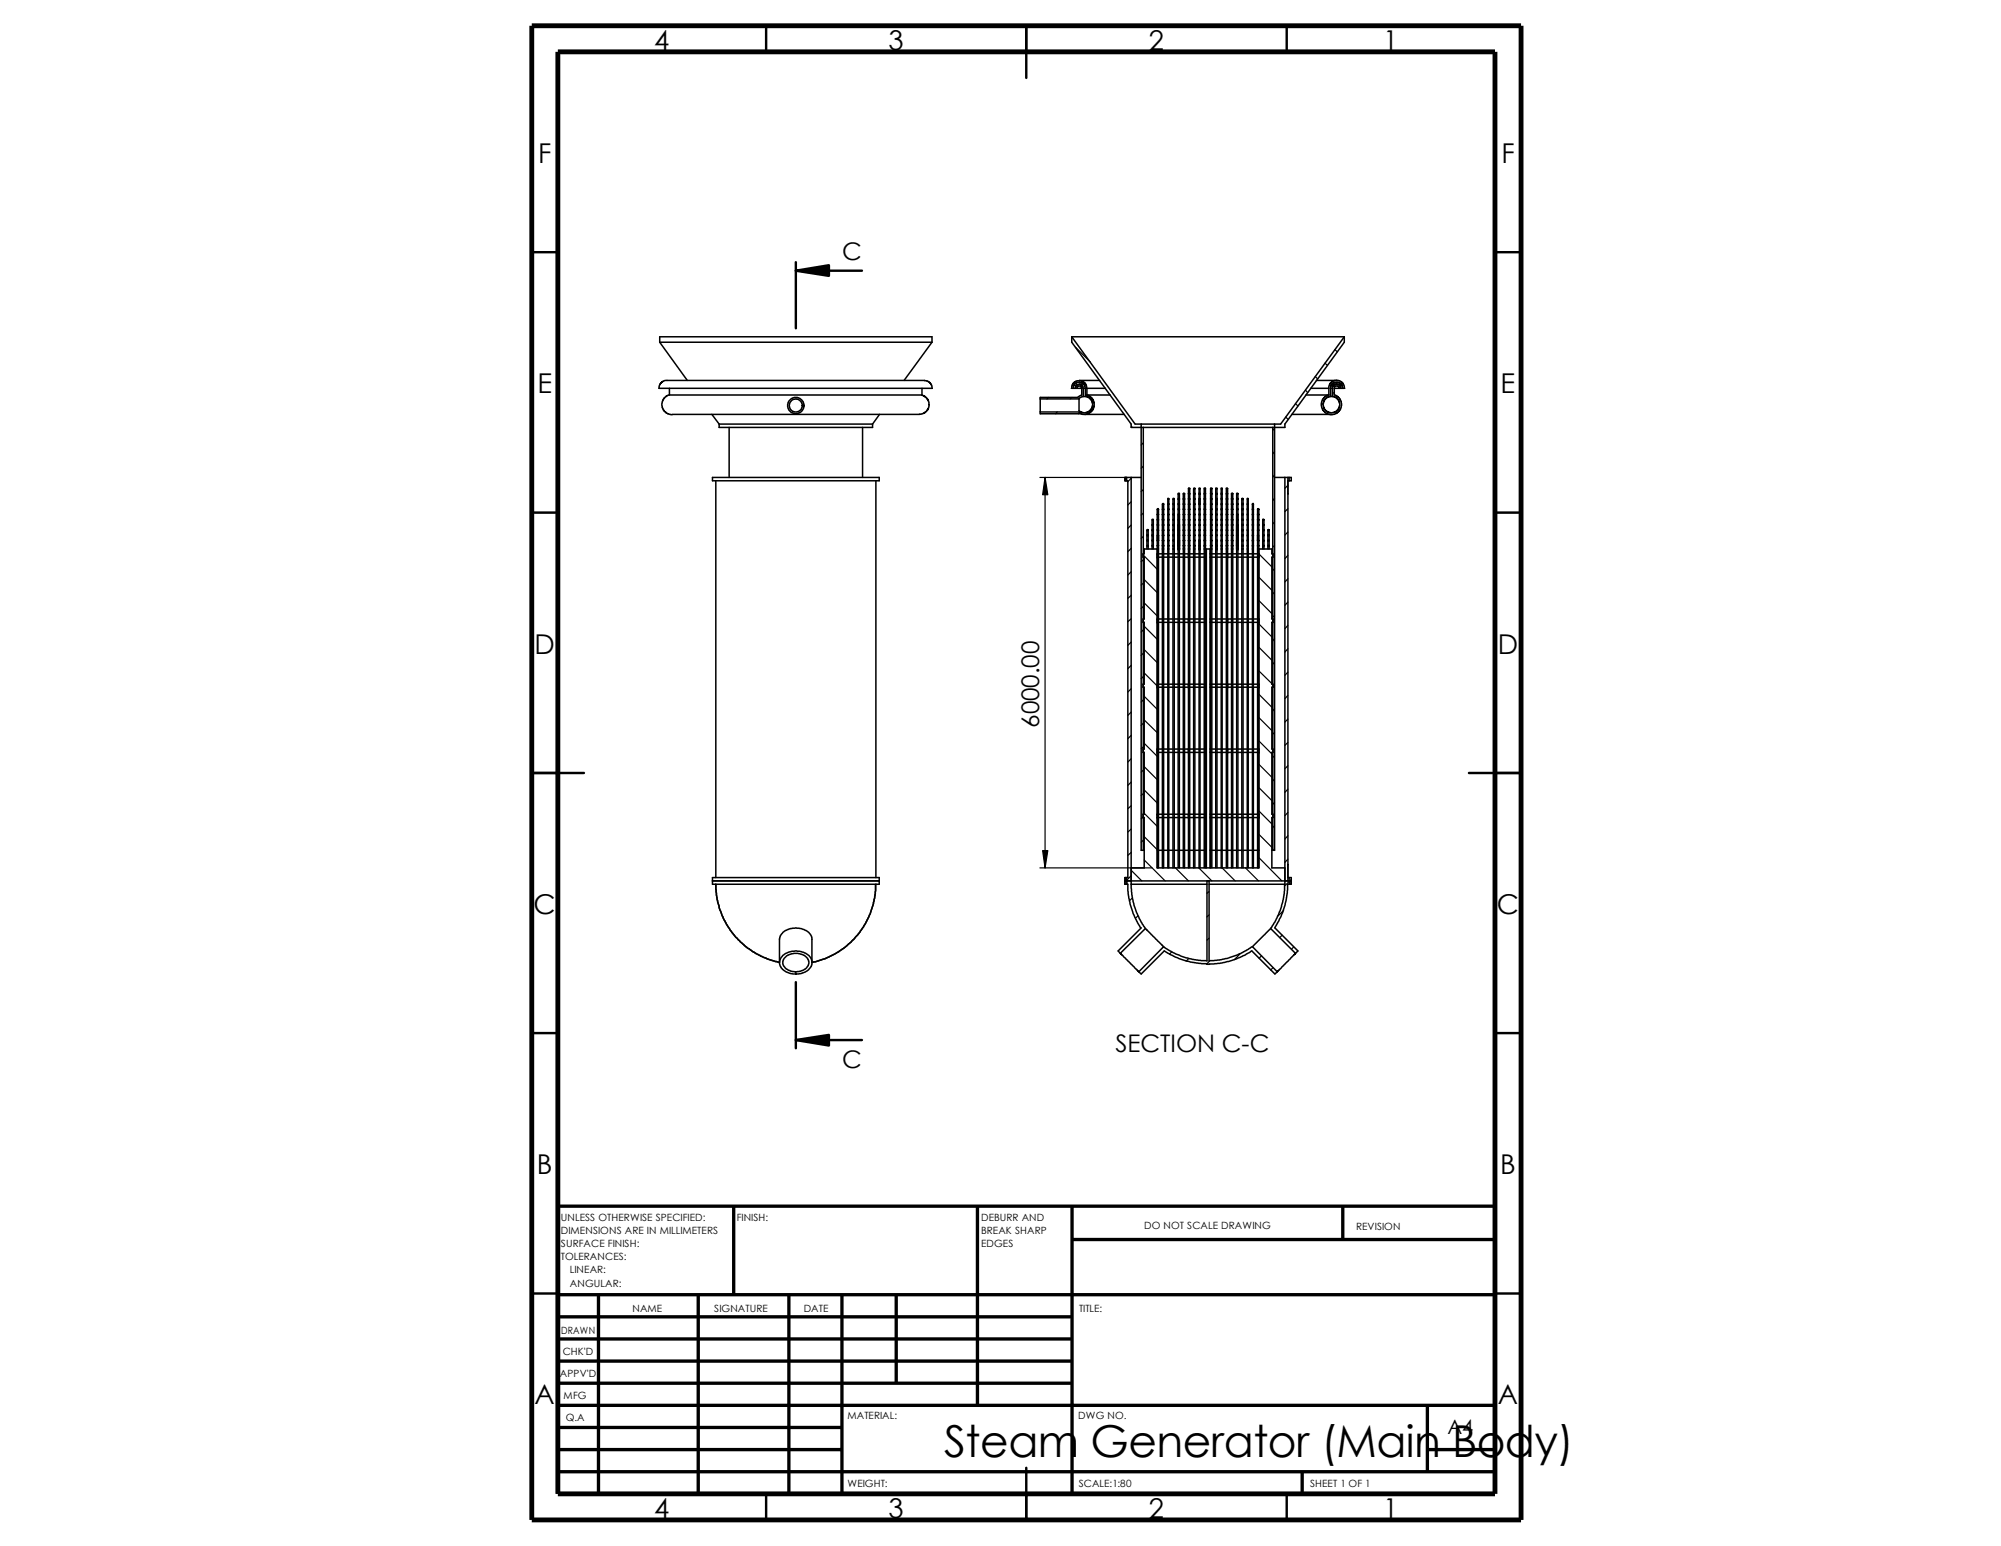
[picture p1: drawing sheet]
<svg xmlns="http://www.w3.org/2000/svg" width="279mm" height="216mm" viewBox="0 0 279 216" stroke-linecap="round" stroke-linejoin="round" font-family="sans-serif">
<g fill="none" stroke="#000" stroke-width=".34">
<path d="M107 3.6v3.6M143.3 3.6v7.3M179.7 3.6v3.6M74.3 35.2h3.6M111.1 37.8l4.6-.8v1.5zM111.1 37.8h9.3M111.1 36.6v9.2M208.7 35.2h3.7M74.3 71.6h3.6M208.7 71.6h3.7M74.3 107.9h7.2M205.1 107.9h7.3"/>
<path d="M111.1 137.2v9.2M74.3 144.3h3.6M111.1 145.2l4.6-.7v1.5zM111.1 145.2h9.3M208.7 144.3h3.7M74.3 180.6h3.6M208.7 180.6h3.7M107 208.6v3.7M143.3 205v7.3M179.7 208.6v3.7"/>
</g>
<g fill="none" stroke="#000" stroke-width=".47">
<path d="M102.4 168.4v12.4M136.5 168.4v27.9M149.7 173.1h59M149.7 168.4v40.2M187.5 168.4v4.7M208.7 168.4h-130.8v40.2M77.9 196.3h130.8M77.9 199.3h39.7M77.9 183.9h71.8M77.9 187h71.8M77.9 190.1h71.8M77.9 193.2h71.8"/>
<path d="M77.9 180.8h130.8M83.6 180.8v27.8M97.5 180.8v27.8M110.2 180.8v27.8M117.6 180.8v27.8M125.1 180.8v12.4M199.3 196.3v9.2M77.9 202.4h39.7M77.9 205.5h130.8M181.8 205.5v3.1M199.3 202.4h9.4"/>
</g>
<path d="M74.3 3.6h138.1v208.7h-138.1zM77.9 7.2h130.8v201.4h-130.8z" fill="none" stroke="#000" stroke-width=".68" stroke-linecap="butt"/>
<g fill="none" stroke="#000" stroke-width=".21">
<path d="M92 54.2l.2-.6 .3-.3 .3-.2h36.3l.4 .1 .4 .3 .3 .7h-38.2M92.1 47.8v-.8h38v.8M92.1 47.8l3.9 5.3M92.1 47.8h38M93.5 55.2h-.4l-.4 .5-.2 .4-.1 .5 .2 .6 .4 .5 .9 .2M93.5 54.2v1M99.4 57.9l1 1.3M100.4 59.2v.5h21.4v-.5M100.4 59.2h21.4M101.8 59.7v7M120.4 59.7v7M122.8 57.9l-1 1.3"/>
<path d="M128.7 55.2l.4 .1 .4 .5 .3 .7-.2 .6-.2 .3-.5 .3-.5 .2h-34.5M128.7 54.2v1h-35.2M130.1 47.8l-3.9 5.3M145.2 55.7v1.8M145.2 55.7h5.5M149.6 47h38.1M149.6 47l8.9 12.2h20.3l8.9-12.2M149.6 47v.8l8.3 11.4v.5h21.5v-.5l8.3-11.4v-.8M149.9 54.2v-.3l.1-.3 .4-.2 .3-.1 .6 .3 .3 .6M150.1 54.2l.2-.4 .4-.2 .4 .2 .2 .4M150.4 54.2v-.2l.1-.1h.4l.1 .3M150.7 55.7v1.7l.3 .1h-5.8"/>
<path d="M150.7 53.1h2.8M150.7 53.6h.6M151 54.2v1l-.5 .3h-5.3v.2M151 54.2h-1.4l.1-.4 .2-.4 .4-.2 .4-.1 .4 .1 .4 .3 .3 .7M151.3 55.4l-.5 .1-.1 .2M151.3 54.2h.3M151.3 55.4h.3M151.3 54.2v1.2M151.4 57.9h5.6M151.6 55.4l.3 .1 .4 .3 .2 .4v.6l-.2 .5-.5 .3-.5 .1-.4-.2M151.6 54.2v1.2M151.7 55.2l.5 .1 .3 .4 .3 .6v.4l-.2 .6-.7 .5-.7 .1-.5-.2v.1h-5.5v-.3"/>
<path d="M151.8 54.2h2.5M151.8 54.2v1h3.2M159.3 59.2v59.5h.5M159.6 59.7v59M177.7 59.7v59M178 59.2v59.5h-.4M180.4 57.9h5.5M182.3 55.2h3.2M183 54.2h2.5v1M183.8 53.1h2.8M185.5 54.2l.1-.4 .2-.4 .4-.2 .4-.1 .7 .2 .2 .3 .2 .6h-1.4M185.8 54.2v-.3l.2-.3 .4-.2 .2-.1 .7 .3 .2 .6"/>
<path d="M185.8 55.3l-.6 .3-.3 .3-.2 .4 .1 .5 .2 .4 .3 .3 .5 .2 .4-.1 .4-.2 .3-.3 .2-.5-.1-.4-.2-.4-.4-.4h-.3M185.8 54.2h.3M185.8 54.2v1.2h.3M186 53.6h.6M186.1 54.2v-.3l.2-.2 .3-.1 .3 .1 .3 .2v.3M186.1 54.2v1.2M186.3 55.1l.4 .2 .5 .5 .1 .8-.1 .5-.2 .3-.4 .3-.5 .2h-.6l-.4-.2-.4-.5-.2-.6v-.5l.2-.4 .5-.5h.3M186.3 54.2v-.1l.2-.2h.4l.1 .3M186.3 54.2v1M99.5 66.7h23.3v.4h-23.3zM99.9 67.1v55.5M122.3 67.1v55.5"/>
<path d="M157.2 66.7v.4M157.3 66.7v.4M157.9 66.7v56.8M159.3 66.7h-2.2v.4h.4v55.5h-.4v.9h.4v1.3l.3 1.4 .4 1.4 1.1 2M160.1 74v2.7M160.1 75.4h.1l.1 .1-.1 .1zM160.1 76.2h.2l-.2 .1zM160.1 74h.2v.1h-.1zM160.1 74.7h.2v.1h-.1zM160.3 75.5v.7M160.3 76.2v.5M160.3 74v.8"/>
<path d="M160.3 74.8v.7M160.9 72.6v4.1M160.9 74h.1v.1h-.1zM160.9 72.6l.1-.1v.1h-.1zM160.9 74.7h.1v.1h-.1zM160.9 75.4h.1v.1l-.1 .1zM160.9 73.3l.1-.1v.1v.1zM160.9 76.2h.1v.1l-.1-.1zM161 74v.8M161 72.6v.7M161 74.8v.7M161 75.5v.7"/>
<path d="M161 76.2v.5M161 73.3v.7M161.6 71.1v4.4M161.6 75.5v45.7h14.2v-45M161.6 74.8v.7M161.6 74h.1l.1 .1h-.2zM161.6 77.8h.1M161.6 77.3h.1M161.6 76.2h.2l-.1 .1zM161.6 71.8h.2l-.1 .1zM161.6 71.1h.2l-.1 .1zM161.6 72.5l.2 .1h-.2z"/>
<path d="M161.6 74.7h.1l.1 .1h-.2zM161.6 75.4h.2v.1l-.2 .1zM161.6 73.2l.2 .2h-.1zM161.8 74v1.5M161.8 72.6v.7M161.8 74.8v.7M161.8 75.5v.7M161.8 76.2v.5M161.8 71.8v.8M161.8 73.3v.7M161.8 71.1v.7M161.8 76.7v44.5"/>
<path d="M161.8 76.7h-2v.6h-.2v.5h.2v8.6h-.2v.5h.2v8.6h-.2v.5h.2v8.6h-.2v.5h.2v8.6h-.2v.5h.2v7h-1.9M161.8 77.8h.5M161.8 77.3h.5M162.3 70.4v6.3M162.3 76.2h.2v.1zM162.3 71.8h.2v.1zM162.3 71.1l.1-.1 .1 .2zM162.3 76.7v44.5M162.3 76.7h.2M162.3 70.4h.2l-.1 .1h-.1zM162.3 72.5h.2v.1h-.2zM162.3 74.7h.2l-.1 .1h-.1z"/>
<path d="M162.3 75.4h.1l.1 .2h-.2zM162.3 73.2h.2l-.1 .2-.1-.1zM162.3 74h.2l-.1 .1-.1-.1zM162.5 70.4v.7M162.5 72.6v.7M162.5 74.8v.7M162.5 75.5v.7M162.5 76.2v.5M162.5 71.8v.8M162.5 73.3v.7M162.5 71.1v.7M162.5 74v.8"/>
<path d="M162.5 76.7v44.5M162.5 77.8h.6M162.5 77.3h.6M163.1 69.7v7M163.1 75.4h.1v.2h-.1zM163.1 76.2h.1v.1h-.1zM163.1 71.8h.1v.1h-.1zM163.1 73.2h.1v.2zM163.1 71.1h.1v.1h-.1zM163.1 74h.1v.1zM163.1 70.4l.1-.1v.1l-.1 .1zM163.1 69.6h.1v.2z"/>
<path d="M163.1 72.5h.1v.1h-.1zM163.1 74.7h.1v.1h-.1zM163.1 76.7v44.5M163.1 76.7h.1M163.2 75.5v.7M163.2 76.2v.5M163.2 71.8v.8M163.2 73.3v.7M163.2 71.1v.7M163.2 74v.8M163.2 70.4v.7M163.2 69.7v.7"/>
<path d="M163.2 72.6v.7M163.2 74.8v.7M163.2 76.7v44.5M163.2 77.8h.6M163.2 77.3h.6M163.8 69.7v7M163.8 73.3l.1-.1 .1 .1-.2 .1zM163.8 71.1h.2l-.1 .1zM163.8 74h.1h.1l-.2 .1zM163.8 70.4l.1-.1v.2zM163.8 69.6h.1l.1 .1-.2 .1zM163.8 72.5l.2 .1h-.2z"/>
<path d="M163.8 74.7l.2 .1h-.1zM163.8 75.4l.2 .1-.1 .1zM163.8 76.2h.2l-.1 .1h-.1zM163.8 71.8h.2l-.1 .1h-.1zM163.8 76.7v44.5M163.8 76.7h.2M164 73.3v.7M164 71.1v.7M164 74v.8M164 70.4v.7M164 69.7v.7M164 72.6v.7"/>
<path d="M164 74.8v.7M164 75.5v.7M164 76.2v.5M164 71.8v.8M164 76.7v44.5M164 77.8h.5M164 77.3h.5M164.5 69v7.7M164.5 73.3v2.9M164.5 72.6v4.1M164.5 75.5v.7M164.5 76.2v.5"/>
<path d="M164.5 71.8v.8M164.5 71.1l.1-.1 .1 .2h-.2zM164.5 74h.1l.1 .1h-.2zM164.5 70.4l.1-.1 .1 .1-.2 .1zM164.5 69.6h.1l.1 .1-.2 .1zM164.5 72.5l.2 .1h-.2zM164.5 76.7h.1M164.5 74.7h.1l.1 .1h-.2zM164.5 75.4h.1l.1 .1-.2 .1zM164.5 76.2h.2l-.2 .1zM164.5 71.8l.2 .1h-.2zM164.5 68.9h.1l.1 .1h-.2z"/>
<path d="M164.5 76.7v44.5M164.5 76.7h.2M164.5 73.2l.2 .1-.1 .1h-.1zM164.7 71.1v5.6M164.7 74v.8M164.7 70.4v.7M164.7 69.7v.7M164.7 72.6v4.1M164.7 74.8v1.4M164.7 75.5v.7M164.7 76.2v.5M164.7 71.8v.8"/>
<path d="M164.7 73.3v.7M164.7 69v.7M164.7 76.7h.1M164.7 76.7v44.5M164.7 77.8h.5M164.7 77.3h.5M165.2 69v7.7M165.2 72.6l.2-.1v.1zM165.2 74.7h.2v.1h-.1zM165.2 75.4h.2v.1l-.1 .1zM165.2 73.3l.2-.1v.2h-.1zM165.2 68.9h.2v.1h-.1z"/>
<path d="M165.2 71.1l.2-.1v.2h-.1zM165.2 74h.2v.1h-.1zM165.2 70.4l.2-.1v.1l-.1 .1zM165.2 69.6h.2v.1l-.1 .1zM165.2 76.7v44.5M165.2 76.7h.2M165.3 76.2h.1l-.1 .1zM165.3 71.8h.1v.1h-.1zM165.4 72.6v.7M165.4 74.8v.7M165.4 75.5v.7M165.4 76.2v.5"/>
<path d="M165.4 71.8v.8M165.4 73.3v.7M165.4 69v.7M165.4 71.1v.7M165.4 74v.8M165.4 70.4v.7M165.4 69.7v.7M165.4 76.7v44.5M165.4 77.8h.5M165.4 77.3h.5M165.9 68.2v8.5M165.9 73.3l.2-.1v.2h-.1z"/>
<path d="M165.9 68.9h.2v.1h-.1zM165.9 77.8h.1M165.9 77.3h.1M165.9 68.2h.2v.1zM165.9 74h.2v.1h-.1zM165.9 72.6l.2-.1v.1zM165.9 69.6h.2v.1l-.1 .1zM165.9 75.5l.2-.1v.2zM165.9 76.7v44.5M165.9 76.7h.2M166 76.2h.1v.1l-.2-.1zM166 71.8h.1v.1h-.2z"/>
<path d="M166 71.1h.1v.1h-.2zM166 70.3l.1 .1v.1l-.2-.1zM166 74.7h.1v.1h-.2zM166.1 76.2v.5M166.1 71.8v.8M166.1 73.3v.7M166.1 71.1v.7M166.1 69v.7M166.1 68.2v.8M166.1 74v.8M166.1 70.4v.7M166.1 72.6v.7"/>
<path d="M166.1 69.7v.7M166.1 74.8v.7M166.1 75.5v.7M166.1 76.7v44.5M166.1 77.8h.6M166.1 77.3h.6M166.7 68.2v8.5M166.7 76.7v44.5M166.7 76.7h.1M166.7 73.2h.1v.2zM166.7 71.1h.1v.1h-.1zM166.7 68.9h.1v.1z"/>
<path d="M166.7 68.2h.1v.1h-.1zM166.7 74h.1v.1zM166.7 70.4l.1-.1v.1l-.1 .1zM166.7 72.5h.1v.1h-.1zM166.7 69.6h.1v.2zM166.7 74.7h.1v.1h-.1zM166.7 75.4h.1v.2h-.1zM166.7 76.2h.1v.1h-.1zM166.7 71.8h.1v.1h-.1zM166.8 73.3v.7M166.8 71.1v.7M166.8 69v.7"/>
<path d="M166.8 68.2v.8M166.8 74v.8M166.8 70.4v.7M166.8 72.6v.7M166.8 69.7v.7M166.8 74.8v.7M166.8 75.5v.7M166.8 76.2v.5M166.8 71.8v.8M166.8 76.7v44.5M166.8 77.8h.6M166.8 77.3h.6"/>
<path d="M167.4 68.2v2.2M167.4 70.4v6.3M167.4 69.7v.7M167.4 75.5v1.2M167.4 68.2h.2v.1h-.2zM167.4 74h.2l-.1 .1zM167.4 70.4l.2-.1v.2h-.2zM167.4 72.5h.2v.1h-.2zM167.4 69.6h.2l-.1 .2zM167.4 74.7h.1l.1 .1h-.2zM167.4 76.7h.1M167.4 75.4h.1l.1 .2h-.2z"/>
<path d="M167.4 76.2h.2v.1h-.2zM167.4 71.8h.2v.1h-.2zM167.4 73.2h.2l-.1 .2zM167.4 71.1l.1-.1 .1 .2h-.2zM167.4 68.9h.2l-.1 .1zM167.4 76.7v44.5M167.4 76.7h.2M167.6 68.2v.8M167.6 74v.8M167.6 70.4v.7M167.6 72.6v.7M167.6 69.7v.7"/>
<path d="M167.6 74.8v1.9M167.6 75.5v.7M167.6 76.2v.5M167.6 71.8v.8M167.6 73.3v.7M167.6 71.1v.7M167.6 69v1.4M167.6 76.7h.1M167.6 76.7v44.5M167.6 77.8h.5M167.6 77.3h.5M168.1 68.2v8.5"/>
<path d="M168.1 68.9h.2v.1h-.1zM168.1 71.8l.2 .1h-.2zM168.1 74.7h.2v.1zM168.1 68.2h.2l-.2 .1zM168.1 71.1l.1-.1 .1 .2h-.1zM168.1 74h.2l-.1 .1zM168.1 76.2l.1-.1 .1 .1-.2 .1zM168.1 70.4l.2-.1v.2zM168.1 73.3l.2-.1v.1l-.1 .1zM168.1 69.6h.2v.1l-.1 .1zM168.1 72.5l.2 .1h-.2zM168.1 75.4h.1l.1 .1-.1 .1z"/>
<path d="M168.1 76.7v44.5M168.1 76.7h.2M168.3 69v.7M168.3 71.8v.8M168.3 74.8v.7M168.3 68.2v.8M168.3 71.1v.7M168.3 74v.8M168.3 76.2v.5M168.3 70.4v.7M168.3 73.3v.7M168.3 69.7v.7"/>
<path d="M168.3 72.6v.7M168.3 75.5v.7M168.3 76.7v44.5M168.3 77.8h.1M168.3 77.3h.1M169 77.8h.1M169 77.3h.1M169 68.2v8.5M169 72.6l.2-.1v.1zM169 75.5l.2-.1v.2zM169 68.9h.2v.1h-.1zM169 68.2h.2v.1z"/>
<path d="M169 76.2l.2-.1v.2h-.2zM169 74h.2v.1h-.1zM169 73.3l.2-.1v.2h-.1zM169 69.6h.2v.1l-.1 .1zM169 76.7v44.5M169 76.7h.2M169.1 71.8h.1v.1h-.1zM169.1 74.7h.1v.1h-.2zM169.1 71.1l.1-.1v.2h-.1zM169.1 70.3l.1 .1v.1l-.2-.1zM169.2 72.6v.7M169.2 75.5v.7"/>
<path d="M169.2 69v.7M169.2 71.8v.8M169.2 74.8v.7M169.2 68.2v.8M169.2 76.2v.5M169.2 71.1v.7M169.2 74v.8M169.2 70.4v.7M169.2 73.3v.7M169.2 69.7v.7M169.2 76.7v44.5M169.2 77.8h.6"/>
<path d="M169.2 77.3h.6M169.8 75.5v1.2M169.8 68.2v2.2M169.8 69.7v.7M169.8 70.4v6.3M169.8 70.4h.1v.1zM169.8 76.7h.1M169.8 75.5l.1-.1v.2zM169.8 68.2h.1v.1zM169.8 72.6l.1-.1v.1zM169.8 76.7v44.5M169.8 76.2h.1v.1h-.1z"/>
<path d="M169.8 68.9h.1v.1h-.1zM169.8 69.6h.1v.2l-.1-.1zM169.8 74.7h.1v.1h-.1zM169.8 73.2h.1v.2l-.1-.1zM169.8 71.8h.1v.1h-.1zM169.8 71.1l.1-.1v.2h-.1zM169.8 74h.1v.1l-.1-.1zM169.9 76.2v.5M169.9 69v1.4M169.9 69.7v.7M169.9 70.4v.7M169.9 74.8v1.9"/>
<path d="M169.9 73.3v.7M169.9 75.5v.7M169.9 71.8v.8M169.9 71.1v.7M169.9 68.2v.8M169.9 72.6v.7M169.9 74v.8M169.9 76.7h.1M169.9 76.7v44.5M169.9 77.8h.6M169.9 77.3h.6M170.5 68.2v8.5"/>
<path d="M170.5 71.8h.1v.1h-.1zM170.5 70.4l.1-.1v.1l-.1 .1zM170.5 74.7h.1v.1h-.1zM170.5 69.6h.1v.2zM170.5 68.9h.1v.1zM170.5 71.1h.1v.1h-.1zM170.5 74h.1v.1zM170.5 68.2h.1v.1h-.1zM170.5 73.2h.1v.2zM170.5 72.5h.1v.1h-.1zM170.5 75.4h.1v.2h-.1zM170.5 76.2h.1v.1h-.1z"/>
<path d="M170.5 76.7v44.5M170.5 76.7h.1M170.6 71.8v.8M170.6 70.4v.7M170.6 74.8v.7M170.6 69.7v.7M170.6 69v.7M170.6 71.1v.7M170.6 74v.8M170.6 68.2v.8M170.6 73.3v.7M170.6 72.6v.7"/>
<path d="M170.6 75.5v.7M170.6 76.2v.5M170.6 76.7v44.5M170.6 77.8h.6M170.6 77.3h.6M171.2 68.2v8.5M171.2 73.3l.2-.1v.1l-.1 .1zM171.2 75.4h.1l.1 .2zM171.2 74.7h.1l.1 .1zM171.2 72.5l.2 .1h-.2zM171.2 69.6h.2v.1l-.1 .1zM171.2 71.1l.1-.1 .1 .2z"/>
<path d="M171.2 68.9h.2v.1h-.1zM171.2 71.8h.2v.1h-.2zM171.2 76.2h.2v.1h-.2zM171.2 74h.2l-.1 .1zM171.2 68.2h.2l-.2 .1zM171.2 70.4l.2-.1v.2zM171.2 76.7v44.5M171.2 76.7h.2M171.4 73.3v.7M171.4 75.5v.7M171.4 74.8v.7M171.4 72.6v.7"/>
<path d="M171.4 69.7v.7M171.4 71.1v.7M171.4 69v.7M171.4 71.8v.8M171.4 76.2v.5M171.4 74v.8M171.4 68.2v.8M171.4 70.4v.7M171.4 77.8h.1M171.4 77.3h.1M171.4 76.7v44.5M171.4 77.8h.6"/>
<path d="M171.4 77.3h.6M172 69v7.7M172 73.3l.1-.1v.1l-.1 .1zM172 68.9h.1v.1h-.1zM172 70.4l.1-.1v.1l-.1 .1zM172 71.1v-.1l.1 .2h-.1zM172 71.8l.1 .1h-.1zM172 75.4l.1 .1-.1 .1zM172 72.5l.1 .1h-.1zM172 76.2h.1l-.1 .1zM172 74.7h.1v.1h-.1zM172 74h.1v.1h-.1z"/>
<path d="M172 69.6h.1v.1l-.1 .1zM172 76.7v44.5M172 76.7h.1M172.1 73.3v.7M172.1 69v.7M172.1 70.4v.7M172.1 71.1v.7M172.1 71.8v.8M172.1 75.5v.7M172.1 72.6v.7M172.1 76.2v.5M172.1 74.8v.7"/>
<path d="M172.1 74v.8M172.1 69.7v.7M172.1 76.7v44.5M172.1 77.8h.6M172.1 77.3h.6M172.7 76.2v.5M172.7 71.8v.8M172.7 75.5v.7M172.7 73.3v2.9M172.7 72.6v4.1M172.7 69v7.7M172.7 76.2h.1v.1z"/>
<path d="M172.7 71.8h.1v.1zM172.7 75.4h.1v.1l-.1 .1zM172.7 74h.1v.1h-.1zM172.7 72.6l.1-.1v.1h-.1zM172.7 76.7h.1M172.7 70.4l.1-.1v.1l-.1 .1zM172.7 69.6h.1v.1l-.1 .1zM172.7 74.7h.1v.1h-.1zM172.7 73.3l.1-.1v.2zM172.7 68.9h.1v.1zM172.7 71.1l.1-.1v.2h-.1zM172.7 76.7v44.5"/>
<path d="M172.7 76.7h.2M172.8 76.2v.5M172.8 71.8v.8M172.8 75.5v.7M172.8 74v.8M172.8 72.6v4.1M172.8 70.4v.7M172.8 69.7v.7M172.8 74.8v1.4M172.8 73.3v.7M172.8 69v.7M172.8 71.1v5.6"/>
<path d="M172.8 76.7h.1M172.8 76.7v44.5M172.8 77.8h.6M172.8 77.3h.6M173.4 69.7v7M173.4 74h.1l.1 .1h-.2zM173.4 76.2h.2l-.1 .1zM173.4 71.1h.2l-.1 .1zM173.4 69.6h.1l.1 .1-.2 .1zM173.4 71.8h.2l-.1 .1zM173.4 76.7v44.5M173.4 76.7h.2"/>
<path d="M173.4 73.2l.2 .2h-.2zM173.4 72.5l.2 .1h-.2zM173.4 70.3l.2 .1-.1 .1-.1-.1zM173.4 74.7h.2l-.1 .1h-.1zM173.4 75.4h.2l-.1 .2-.1-.1zM173.6 74v.8M173.6 73.3v.7M173.6 72.6v.7M173.6 76.2v.5M173.6 70.4v.7M173.6 71.1v.7M173.6 69.7v.7"/>
<path d="M173.6 74.8v.7M173.6 71.8v.8M173.6 75.5v.7M173.6 76.7v44.5M173.6 77.8h.6M173.6 77.3h.6M174.2 69.7v7M174.2 74h.1l-.1 .1zM174.2 72.5h.1v.1h-.1zM174.2 75.4h.1v.2h-.1zM174.2 76.2h.1v.1h-.1zM174.2 71.1h.1v.1h-.1z"/>
<path d="M174.2 73.2h.1l-.1 .2zM174.2 71.8h.1v.1h-.1zM174.2 74.7l.1 .1h-.1zM174.2 69.6h.1l-.1 .2zM174.2 70.4v-.1l.1 .1-.1 .1zM174.2 76.7v44.5M174.2 76.7h.1M174.3 74v.8M174.3 72.6v.7M174.3 75.5v.7M174.3 76.2v.5M174.3 71.1v.7"/>
<path d="M174.3 73.3v.7M174.3 71.8v.8M174.3 74.8v.7M174.3 69.7v.7M174.3 70.4v.7M174.3 76.7v44.5M174.3 77.8h.6M174.3 77.3h.6M174.9 70.4v6.3M174.9 70.4l.1-.1v.2h-.1zM174.9 74.7h.1v.1h-.1zM174.9 76.2h.1v.1h-.1z"/>
<path d="M174.9 73.2h.1v.2zM174.9 74h.1v.1zM174.9 75.4h.1v.2h-.1zM174.9 71.1l.1-.1v.2h-.1zM174.9 71.8h.1v.1h-.1zM174.9 72.5h.1v.1h-.1zM174.9 76.7v44.5M174.9 76.7h.1M175 70.4v.7M175 74.8v.7M175 76.2v.5M175 73.3v.7"/>
<path d="M175 74v.8M175 75.5v.7M175 71.1v.7M175 71.8v.8M175 72.6v.7M175 76.7v44.5M175 77.8h.6M175 77.3h.6M175.6 71.1v4.4M175.6 75.5v1.2M175.6 74.8v.7M175.6 71.1l.1-.1 .1 .2h-.2z"/>
<path d="M175.6 71.8l.2 .1h-.2zM175.6 76.2h.2l-.2 .1zM175.6 74.7h.1v.1zM175.6 75.4h.1l.1 .1-.2 .1zM175.6 72.5l.2 .1h-.2zM175.6 74h.1h.1l-.2 .1zM175.6 76.7v44.5M175.6 76.7h2v.6h.2v.5h-.2v8.6h.2v.5h-.2v8.6h.2v.5h-.2v8.6h.2v.5h-.2v8.6h.2v.5h-.2v7h1.8M175.6 73.2l.2 .1-.1 .1h-.1zM175.7 74.8v.7M175.8 71.1v.7M175.8 71.8v.8"/>
<path d="M175.8 73.3v.7M175.8 75.5v.7M175.8 72.6v.7M175.8 74v1.5M175.8 77.8h.1M175.8 77.3h.1M176.3 72.6v4.1M176.3 74.7h.1l.1 .1h-.1zM176.3 74h.1l.1 .1h-.1zM176.3 73.3l.1-.1 .1 .1-.1 .1zM176.3 75.4h.1l.1 .1-.1 .1zM176.3 72.5l.2 .1h-.2z"/>
<path d="M176.3 76.2h.2l-.2 .1zM176.5 74.8v.7M176.5 74v.8M176.5 73.3v.7M176.5 75.5v.7M176.5 72.6v.7M176.5 76.2v.5M177 74v2.7M177 74.7h.2v.1h-.1zM177 75.4h.2v.1l-.1 .1zM177 74h.2v.1h-.1zM177.1 76.2h.1v.1l-.2-.1z"/>
<path d="M177.2 74.8v.7M177.2 75.5v.7M177.2 74v.8M177.2 76.2v.5M178 66.7h2.3v.4h-.5M179.4 66.7v56.8M179.8 66.7v56.3M179.8 69h.1M180 66.7v.4M161.6 95.5h.1M161.6 96h.1M161.6 86.9h.1"/>
<path d="M161.6 86.4h.1M161.8 96h.5M161.8 95.5h.5M161.8 86.9h.5M161.8 86.4h.5M162.5 96h.6M162.5 95.5h.6M162.5 86.9h.6M162.5 86.4h.6M163.2 96h.6M163.2 95.5h.6M163.2 86.9h.6"/>
<path d="M163.2 86.4h.6M164 96h.5M164 95.5h.5M164 86.9h.5M164 86.4h.5M164.7 96h.5M164.7 95.5h.5M164.7 86.9h.5M164.7 86.4h.5M165.4 96h.5M165.4 95.5h.5M165.4 86.9h.5"/>
<path d="M165.4 86.4h.5M165.9 86.9h.1M165.9 86.4h.1M165.9 95.5h.1M165.9 96h.1M166.1 96h.6M166.1 95.5h.6M166.1 86.9h.6M166.1 86.4h.6M166.8 96h.6M166.8 95.5h.6M166.8 86.9h.6"/>
<path d="M166.8 86.4h.6M167.6 96h.5M167.6 95.5h.5M167.6 86.9h.5M167.6 86.4h.5M168.3 96h.1M168.3 95.5h.1M168.3 86.9h.1M168.3 86.4h.1M169 96h.1M169 95.5h.1M169 86.9h.1"/>
<path d="M169 86.4h.1M169.2 96h.6M169.2 95.5h.6M169.2 86.9h.6M169.2 86.4h.6M169.9 96h.6M169.9 95.5h.6M169.9 86.9h.6M169.9 86.4h.6M170.6 96h.6M170.6 95.5h.6M170.6 86.9h.6"/>
<path d="M170.6 86.4h.6M171.4 95.5h.1M171.4 96h.1M171.4 86.9h.1M171.4 86.4h.1M171.4 96h.6M171.4 95.5h.6M171.4 86.9h.6M171.4 86.4h.6M172.1 96h.6M172.1 95.5h.6M172.1 86.9h.6"/>
<path d="M172.1 86.4h.6M172.8 96h.6M172.8 95.5h.6M172.8 86.9h.6M172.8 86.4h.6M173.6 96h.6M173.6 95.5h.6M173.6 86.9h.6M173.6 86.4h.6M174.3 96h.6M174.3 95.5h.6M174.3 86.9h.6"/>
<path d="M174.3 86.4h.6M175 96h.6M175 95.5h.6M175 86.9h.6M175 86.4h.6M175.8 86.9h.1M175.8 86.4h.1M175.8 95.5h.1M175.8 96h.1M161.6 114.2h.1M161.6 113.7h.1M161.6 105.1h.1"/>
<path d="M161.6 104.6h.1M161.6 118.7h.1M161.8 114.2h.5M161.8 113.7h.5M161.8 105.1h.5M161.8 104.6h.5M161.8 118.7h.5M162.5 114.2h.6M162.5 113.7h.6M162.5 105.1h.6M162.5 104.6h.6M162.5 118.7h.6"/>
<path d="M163.2 114.2h.6M163.2 113.7h.6M163.2 105.1h.6M163.2 104.6h.6M163.2 118.7h.6M164 114.2h.5M164 113.7h.5M164 105.1h.5M164 104.6h.5M164 118.7h.5M164.7 114.2h.5M164.7 113.7h.5"/>
<path d="M164.7 105.1h.5M164.7 104.6h.5M164.7 118.7h.5M165.4 114.2h.5M165.4 113.7h.5M165.4 105.1h.5M165.4 104.6h.5M165.4 118.7h.5M165.9 114.2h.1M165.9 113.7h.1M165.9 105.1h.1M165.9 104.6h.1"/>
<path d="M166.1 114.2h.6M166.1 113.7h.6M166.1 105.1h.6M166.1 104.6h.6M166.1 118.7h.6M166.8 114.2h.6M166.8 113.7h.6M166.8 105.1h.6M166.8 104.6h.6M166.8 118.7h.6M167.6 114.2h.5M167.6 113.7h.5"/>
<path d="M167.6 105.1h.5M167.6 104.6h.5M167.6 118.7h.5M168.3 114.2h.1M168.3 113.7h.1M168.3 105.1h.1M168.3 104.6h.1M168.3 118.7h.1M169 114.2h.1M169 113.7h.1M169 105.1h.1M169 104.6h.1"/>
<path d="M169 118.7h.1M169.2 114.2h.6M169.2 113.7h.6M169.2 105.1h.6M169.2 104.6h.6M169.2 118.7h.6M169.9 114.2h.6M169.9 113.7h.6M169.9 105.1h.6M169.9 104.6h.6M169.9 118.7h.6M170.6 114.2h.6"/>
<path d="M170.6 113.7h.6M170.6 105.1h.6M170.6 104.6h.6M170.6 118.7h.6M171.4 105.1h.1M171.4 104.6h.1M171.4 114.2h.1M171.4 113.7h.1M171.4 114.2h.6M171.4 113.7h.6M171.4 105.1h.6M171.4 104.6h.6"/>
<path d="M171.4 118.7h.6M172.1 114.2h.6M172.1 113.7h.6M172.1 105.1h.6M172.1 104.6h.6M172.1 118.7h.6M172.8 114.2h.6M172.8 113.7h.6M172.8 105.1h.6M172.8 104.6h.6M172.8 118.7h.6M173.6 114.2h.6"/>
<path d="M173.6 113.7h.6M173.6 105.1h.6M173.6 104.6h.6M173.6 118.7h.6M174.3 114.2h.6M174.3 113.7h.6M174.3 105.1h.6M174.3 104.6h.6M174.3 118.7h.6M175 114.2h.6M175 113.7h.6M175 105.1h.6"/>
<path d="M175 104.6h.6M175 118.7h.6M175.8 105.1h.1M175.8 104.6h.1M175.8 114.2h.1M175.8 113.7h.1M175.8 118.7h.1M99.5 122.6h23.3v.9h-23.3zM99.5 123h23.3M99.9 123.5l.1 1.5 .2 .9 .8 2.4 1.2 2 .5 .6 1.2 1.1 1.3 .9 1 .6 .9 .4 1.7 .5v-3.2a1.76 1.76 0 0 1 1.8-1.5l.6-.1 .7 .1a1.88 1.88 0 0 1 1.5 1.2v3.5l2.3-.8 1.4-.7 1.1-.8 1-.9 .9-1.1 1.2-2 .7-1.9 .2-1.4 .1-1.3M109.3 133.4l.8-.4 .9-.2h.7l.8 .3a1.89 1.89 0 0 1 .9 1.1v.5l-.3 .5a2.21 2.21 0 0 1-1.6 .8 2.3 2.3 0 0 1-1.4-.2l-.6-.2a1.41 1.41 0 0 1-.7-1l.2-.7zM109.5 133.9l.1-.2a1.49 1.49 0 0 1 1-.5l.8-.1 .3 .1a1.5 1.5 0 0 1 1.2 1.1v.2a1.54 1.54 0 0 1-1.3 1.2 2.54 2.54 0 0 1-1.8-.4l-.5-.7v-.4z"/>
<path d="M156.4 133.1l2.6 2.6M157.1 123h23.2M157.2 122.6v.4M157.2 123v.5M157.3 122.6v.4M157.4 123v.5M157.9 123.5l.1 1.4 .3 1.5 .8 1.9 .8 1.4M157.9 123.5h10.6M159.3 129.6l-3.2 3.2 .3 .3M159.9 129.7l2.6 2.5-3.5 3.5M159.9 129.7l-3.5 3.4M168.4 121.2v-44.5h.6v44.5"/>
<path d="M168.5 134.6l-1.1-.1-1.6-.3-1.7-.6-1.5-.8-3.3 3.2-.3-.3M168.5 123v11.2l-1.5-.1-1.3-.3-1.5-.6-1.8-1M168.5 134.7h.4M168.8 134.7l1.5-.2 1.2-.2 1.7-.6 1.6-.9 3.2 3.2 .4-.3M168.8 123v11.2l2.5-.3 2-.8 1.6-.9M168.8 123.5h10.6M174.9 132.2l3.5 3.5M177.4 129.7l-2.5 2.5M177.4 129.7l3.5 3.4M179.4 123.5l-.1 1.3-.4 1.8-.6 1.6-.9 1.5M179.8 123.5l-.1 1.2-.2 1.6-.6 1.7-.9 1.6 3.2 3.2-.3 .3M179.8 122.6h.5v.9h-.5"/>
<path d="M179.8 120.7h.1M180 122.6v.9M180.1 123v.5M180.9 133.1l-2.5 2.6"/>
<circle cx="111.1" cy="56.6" r=".9"/>
<circle cx="111.1" cy="56.6" r="1.13"/>
</g>
<g fill="none" stroke="#000" stroke-width=".17">
<path d="M146.4 55.5l-.2 .2M147.6 57.5l-.2 .3M149.7 55.5l-.3 .2M150.2 48.5l2 2M150.7 57.7v.1M150.9 57.5l-.2 .2M151.2 54l-.2 .1M151.6 53.6l-.2 .2M152.6 55.8l-.2 .2M157.9 59.5l.2 .2M178 59.8l-.3 .3M179.5 58.3l.4 .3"/>
<path d="M180.9 56.4l.3 .3M182.3 54.5l.3 .3M183.6 52.6l.4 .3M184.8 56.3l-.2 .2M185 50.7l.3 .3M185.8 55.3l-.1 .1M186.3 54.8l-.2 .2M186.4 48.8l.3 .3M187.1 57.2l-.4 .5M187.2 53.9l-.2 .2M187.5 53.6l-.2 .1M145.2 66.7h12"/>
<path d="M145.9 66.7l.4 2.4h-.7zM145.9 66.7v54.5M157.9 66.8l-.4 .5M157.9 70.1l-.4 .4M157.9 73.3l-.4 .5M157.9 76.6l-.4 .4M157.9 79.8l-.4 .5M159.6 77.5l2 2M159.6 61.8l-.3 .3M159.6 65.1l-.3 .3M159.6 68.4l-.3 .3M159.6 71.7l-.3 .2"/>
<path d="M159.6 74.9l-.3 .3M159.6 78.2l-.3 .2M161.7 76.2h-.1M162.4 75.4l-.1 .1M163.1 74.7v.1M163.9 74h-.1M164.6 73.2l-.1 .1M165.3 72.5l-.1 .1M166 71.8h-.1M166.8 71l-.1 .1M167.5 70.3l-.1 .1M168.1 76.2l.1 .1"/>
<path d="M168.2 69.6l-.1 .1M169.2 71.9h-.1M169.9 71.2h.1M170.6 70.4v.1M171.4 69.7l-.1 .1M171.4 76.2l-.1 .1M172.1 69h-.1M172.1 75.5l-.1 .1M172.8 74.8h.1M173.6 74l-.1 .1M174.3 73.3l-.1 .1M175 72.6h.1"/>
<path d="M175.8 71.8l-.1 .1M175.8 77.3l1.8 1.9M178 63.1l-.3 .3M178 66.3l-.3 .3M178 69.6l-.3 .3M178 72.9l-.3 .3M178 76.2l-.3 .2M178 79.4l-.3 .3M179.8 71l-.4 .5M179.8 74.3l-.4 .4M179.8 67.8l-.4 .4M179.8 77.6l-.4 .4"/>
<path d="M157.9 92.9l-.4 .5M157.9 96.2l-.4 .4M157.9 99.4l-.4 .5M157.9 89.7l-.4 .4M157.9 83.1l-.4 .5M157.9 86.4l-.4 .4M159.6 91.2l-.3 .3M159.6 94.5l-.3 .3M159.6 97.7l-.3 .3M159.6 81.4l-.3 .3M159.6 84.7l-.3 .3M159.6 88l-.3 .3"/>
<path d="M159.8 97.2l1.8 1.9M159.8 94l1.8 1.8M159.8 90.7l1.8 1.8M159.8 87.5l1.8 1.8M159.8 84.2l1.8 1.8M159.8 80.9l1.8 1.9M175.8 96.9l1.8 1.9M175.8 93.7l1.8 1.8M175.8 90.4l1.8 1.8M175.8 87.1l1.8 1.8M175.8 83.9l1.8 1.8M175.8 80.6l1.8 1.8"/>
<path d="M177.6 95.5l.2 .2M178 82.7l-.3 .2M178 85.9l-.3 .3M178 89.2l-.3 .3M178 92.5l-.3 .3M178 95.7l-.3 .3M178 99l-.3 .3M179.8 80.8l-.4 .5M179.8 84.1l-.4 .4M179.8 87.3l-.4 .5M179.8 90.6l-.4 .5M179.8 93.9l-.4 .4"/>
<path d="M179.8 97.1l-.4 .5M145.6 118.8h.7l-.4 2.4zM157.9 102.7l-.4 .5M157.9 106l-.4 .4M157.9 109.2l-.4 .5M157.9 112.5l-.4 .4M157.9 115.8l-.4 .4M157.9 119l-.4 .5M159.6 101l-.3 .3M159.6 104.3l-.3 .3M159.6 107.6l-.3 .2M159.6 110.8l-.3 .3"/>
<path d="M159.6 114.1l-.3 .2M159.6 117.3l-.3 .3M159.8 116.8l1.8 1.9M159.8 113.6l1.8 1.8M159.8 110.3l1.8 1.8M159.8 107.1l1.8 1.8M159.8 103.8l1.8 1.8M159.8 100.5l1.8 1.8M175.8 119.8l3.2 3.2M175.8 116.5l1.8 1.8M175.8 113.2l1.8 1.9M175.8 110l1.8 1.8"/>
<path d="M175.8 106.7l1.8 1.8M175.8 103.5l1.8 1.8M175.8 100.2l1.8 1.8M178 102.3l-.3 .2M178 105.5l-.3 .3M178 108.8l-.3 .3M178 112.1l-.3 .2M178 115.3l-.3 .3M178 118.6l-.2 .1M179.8 100.4l-.4 .4M179.8 103.7l-.4 .4M179.8 106.9l-.4 .5"/>
<path d="M179.8 110.2l-.4 .5M179.8 113.5l-.4 .4M179.8 116.7l-.4 .5M179.8 120l-.4 .4M145.2 121.2h15.7M157.2 123l-.1 .2M157.9 122.3l-.6 .6M157.9 121.5l1.5 1.5M158.1 125.4l-.4 .4M158.9 127.9l-.4 .3M159.8 120.1l2.9 2.9M163.6 132.9l-.3 .4"/>
<path d="M164.1 121.2l1.8 1.8M166 133.9l-.4 .3M167.4 121.2l1.8 1.8M168.8 124.5l-.3 .3M168.8 127.8l-.3 .2M168.8 131l-.3 .3M168.9 134.2l-.5 .5M170.6 121.2l1.9 1.8M173.1 133.2l-.8 .8M173.9 121.2l1.8 1.8M176.1 133.5l-.3 .3M177.8 135.1l-.4 .4"/>
<path d="M179 130.6l-.3 .3M179.2 127.1l-.8 .8M180 123.1l-.6 .6M180.3 122.8l-.2 .2M180.6 132.2l-.3 .3"/>
</g>
<path d="M111.1 37.8l4.6-.8v1.5zM145.9 66.7l.4 2.4h-.7zM145.6 118.8h.7l-.4 2.4zM111.1 145.2l4.6-.7v1.5z" fill="#000"/>
<text font-size="6.1" x="131.8" y="203.4">Steam Generator (Main Body)</text>
<g font-size="3.8">
<text x="91.4" y="6.9">4</text>
<text x="124.1" y="6.9">3</text>
<text x="160.4" y="6.9">2</text>
<text x="193.1" y="6.9">1</text>
<text x="75.1" y="22.8">F</text>
<text x="209.6" y="22.8">F</text>
<text x="75.1" y="54.9">E</text>
<text x="209.5" y="54.9">E</text>
<text x="74.6" y="91.3">D</text>
<text x="209.1" y="91.3">D</text>
<text x="74.5" y="127.6">C</text>
<text x="209" y="127.6">C</text>
<text x="75" y="164">B</text>
<text x="209.5" y="164">B</text>
<text x="74.6" y="196.1">A</text>
<text x="209.1" y="196.1">A</text>
<text x="91.4" y="212">4</text>
<text x="124.1" y="212">3</text>
<text x="160.4" y="212">2</text>
<text x="193.1" y="212">1</text>
</g>
<g font-size="3.4">
<text x="117.6" y="36.3">C</text>
<text x="145.1" y="101.6" transform="rotate(-90 145.1 101.6)">6000.00</text>
<text x="117.6" y="149.1">C</text>
<text x="155.7" y="147">SECTION C-C</text>
</g>
<text font-size="2.8" x="202.1" y="200.3">A4</text>
<g font-size="1.4">
<text x="78.3" y="170.6">UNLESS OTHERWISE SPECIFIED:</text>
<text x="78.3" y="172.4">DIMENSIONS ARE IN MILLIMETERS</text>
<text x="102.9" y="170.6">FINISH:</text>
<text x="137" y="170.5">DEBURR AND</text>
<text x="137" y="172.3">BREAK SHARP</text>
<text x="159.8" y="171.6">DO NOT SCALE DRAWING</text>
<text x="189.4" y="171.7">REVISION</text>
<text x="78.3" y="176">TOLERANCES:</text>
<text x="78.3" y="174.2">SURFACE FINISH:</text>
<text x="79.6" y="177.8">LINEAR:</text>
<text x="79.6" y="179.7">ANGULAR:</text>
<text x="137" y="174.2">EDGES</text>
<text x="88.3" y="183.2">NAME</text>
<text x="99.7" y="183.2">SIGNATURE</text>
<text x="112.2" y="183.2">DATE</text>
<text x="150.7" y="183.2">TITLE:</text>
<text x="78.4" y="186.2">DRAWN</text>
<text x="78.6" y="189.3">CHK'D</text>
<text x="78.2" y="192.3">APPV'D</text>
<text x="78.7" y="195.4">MFG</text>
<text x="79" y="198.5">Q.A</text>
<text x="118.3" y="198.1">MATERIAL:</text>
<text x="150.5" y="198.1">DWG NO.</text>
<text x="118.3" y="207.6">WEIGHT:</text>
<text x="150.6" y="207.6">SCALE:1:80</text>
<text x="182.9" y="207.6">SHEET 1 OF 1</text>
</g>
</svg>
